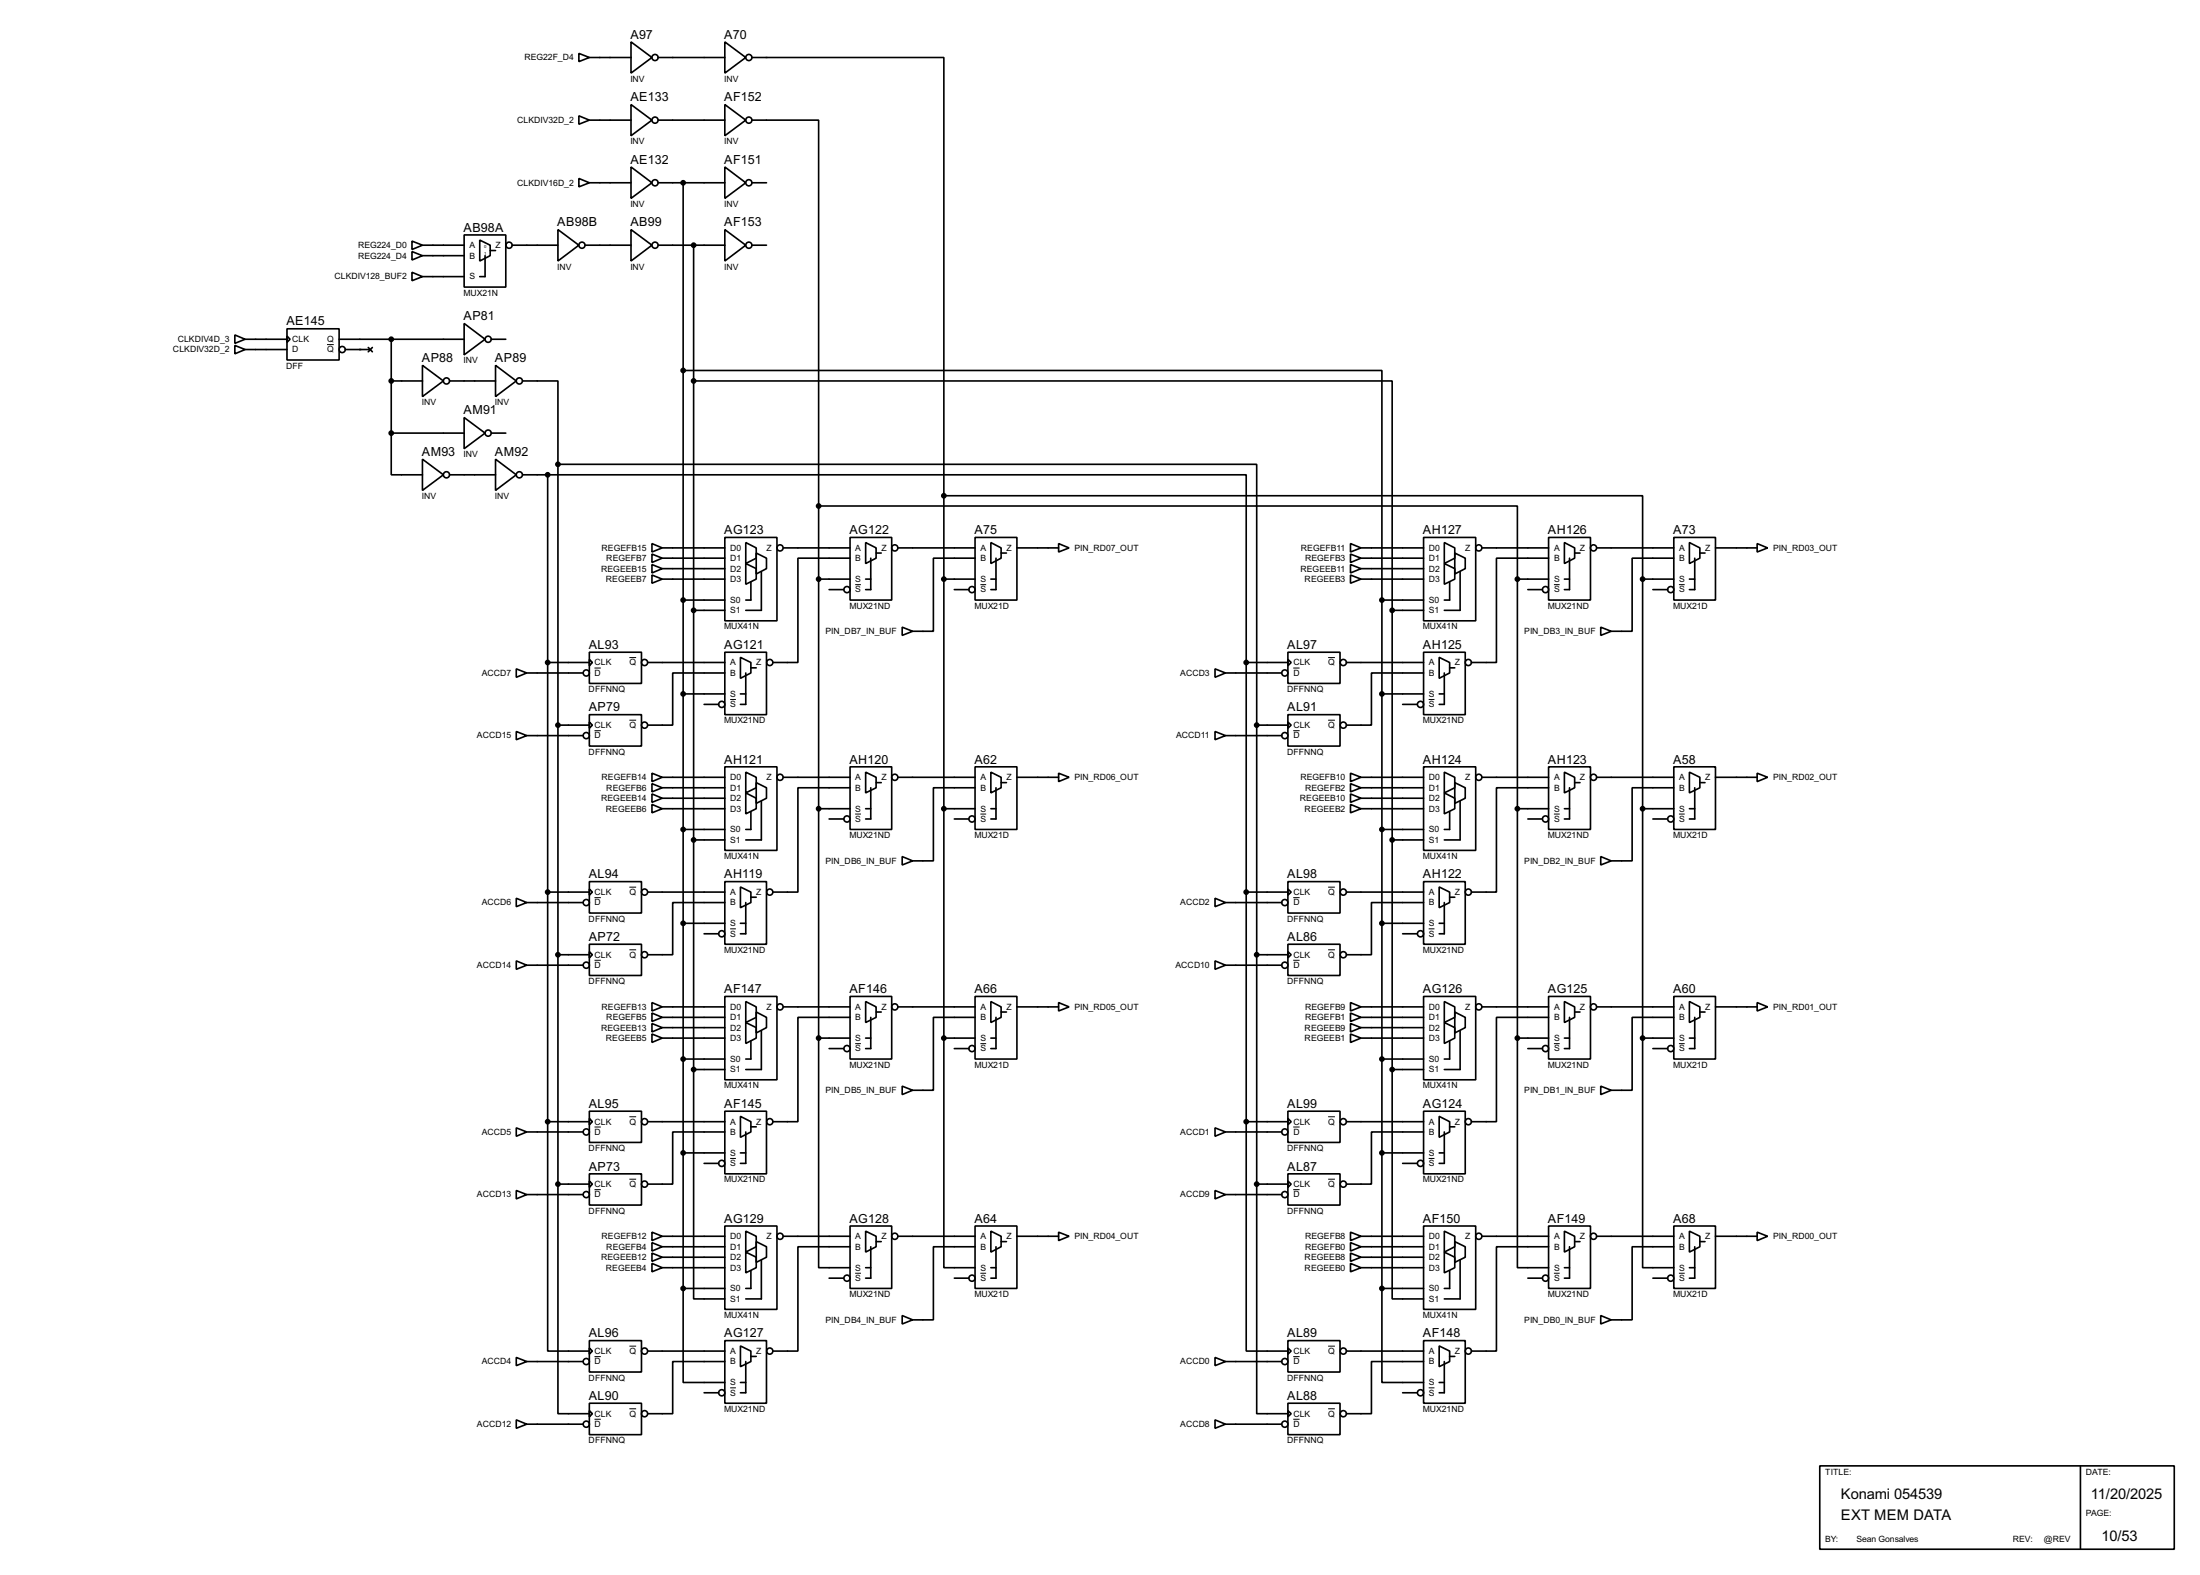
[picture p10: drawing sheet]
<svg xmlns="http://www.w3.org/2000/svg" width="536mm" height="383mm" viewBox="0 0 536 383" stroke-linecap="round" stroke-linejoin="round" font-family="sans-serif">
<g fill="none" stroke="#000" stroke-width=".4">
<path d="M141 13l2.6 1-2.6 1zM143.6 14h10.1M153.7 10.2l5.1 3.8-5.1 3.8zM160.3 14h16.3M176.6 10.2l5.1 3.8-5.1 3.8zM183.2 14h46.7v106.7M141 28.2l2.6 1.1-2.6 1zM143.6 29.3h10.1M153.7 25.5l5.1 3.8-5.1 3.8zM160.3 29.3h16.3M176.6 25.5l5.1 3.8-5.1 3.8zM183.2 29.3h16.2v93.9"/>
<path d="M100.4 58.7l2.5 1-2.5 1.1zM102.9 59.7h10.2M113.1 57.2h10.1v12.7h-10.1zM116.9 58.5l2.5 1.2v2.6l-2.5 1.3zM124.8 59.7h11.1M135.9 55.9l5.1 3.8-5.1 3.9zM141 43.5l2.6 1-2.6 1zM142.5 59.7h11.2M143.6 44.5h10.1M153.7 40.7l5.1 3.8-5.1 3.8zM153.7 55.9l5.1 3.8-5.1 3.9zM160.3 44.5h16.3"/>
<path d="M160.3 59.7h16.3M166.4 44.5v269.2M169 59.7v200.7M176.6 40.7l5.1 3.8-5.1 3.8zM176.6 55.9l5.1 3.8-5.1 3.9zM183.2 44.5h3.5M183.2 59.7h3.5M100.4 61.3l2.5 1-2.5 1zM100.4 66.3l2.5 1.1-2.5 1zM102.9 67.4h10.2M102.9 62.3h10.2M113.1 78.8l5.1 3.8-5.1 3.8z"/>
<path d="M118.2 62.3v5.1h-1.3M119.4 61h1.3M57.2 84.1l2.5 1-2.5 1.1zM57.2 81.6l2.5 1-2.5 1zM59.7 85.1h10.2M59.7 82.6h10.2M69.9 80.1h12.7v7.6h-12.7zM69.9 81.8l.8 .8-.8 .8zM82.6 82.6h30.5M84.1 85.1h6.1M89.7 84.6l1 1.1M90.7 84.6l-1 1.1"/>
<path d="M95.3 92.8h7.6M95.3 82.6v22.9M102.9 89l5.1 3.8-5.1 3.8zM109.5 92.8h11.2M119.7 82.6h3.5M120.7 89l5.1 3.8-5.1 3.8zM127.3 92.8h8.6v20.3M166.4 90.2h170.2v55.9M169 92.8h170.1v55.8M95.3 105.5v10.1h7.6M95.3 105.5h17.8M102.9 111.8l5.1 3.8-5.1 3.8z"/>
<path d="M109.5 115.6h11.2M113.1 101.7l5.1 3.8-5.1 3.8zM119.7 105.5h3.5M120.7 111.8l5.1 3.8-5.1 3.8zM127.3 115.6h6.1M133.4 115.6h170.2v45.7M133.4 115.6v157.5M135.9 113.1h170.2v63.5M135.9 113.1v175.2M158.8 132.4l2.5 1-2.5 1zM158.8 134.9l2.5 1-2.5 1.1zM158.8 137.5l2.5 1-2.5 1z"/>
<path d="M161.3 133.4h15.3M161.3 135.9h15.3M161.3 138.5h15.3M176.6 130.9h12.7v20.3h-12.7zM181.7 132.1l2.5 1.3v2.5l-2.5 1.3zM181.7 137.2l2.5 1.3v2.5l-2.5 1.3zM184.2 134.7l2.5 1.2v2.6l-2.5 1.3zM185.5 139.2v9.4h-3.8M190.8 133.4h16.3M199.4 123.2h170.2v17.8M199.4 123.2v129.6M207.1 130.9h10.1v15.2h-10.1z"/>
<path d="M207.1 135.9h-12.7v25.4h-6.1M210.9 132.1l2.5 1.3v2.5l-2.5 1.3zM212.1 135.9v7.7h-1.2M213.4 134.7h1.3M218.7 133.4h18.8M229.9 120.7h170.2v20.3M229.9 120.7v132.1M237.5 130.9h10.2v15.2h-10.2zM237.5 135.9h-10.1v17.8h-5.1M241.4 132.1l2.5 1.3v2.5l-2.5 1.3zM242.6 135.9v7.7h-1.2M243.9 134.7h1.3"/>
<path d="M247.7 133.4h10.2M257.9 132.4l2.5 1-2.5 1zM329 132.4l2.5 1-2.5 1zM329 134.9l2.5 1-2.5 1.1zM329 137.5l2.5 1-2.5 1zM331.5 133.4h15.3M331.5 135.9h15.3M331.5 138.5h15.3M346.8 130.9h12.7v20.3h-12.7zM351.8 132.1l2.6 1.3v2.5l-2.6 1.3zM351.8 137.2l2.6 1.3v2.5l-2.6 1.3zM354.4 134.7l2.5 1.2v2.6l-2.5 1.3z"/>
<path d="M355.7 139.2v9.4h-3.9M361 133.4h16.2M377.2 130.9h10.2v15.2h-10.2zM377.2 135.9h-12.7v25.4h-6.1M381.1 132.1l2.5 1.3v2.5l-2.5 1.3zM382.3 135.9v7.7h-1.2M383.6 134.7h1.3M388.9 133.4h18.8M407.7 130.9h10.2v15.2h-10.2zM407.7 135.9h-10.1v17.8h-5.1M411.5 132.1l2.6 1.3v2.5l-2.6 1.3zM412.8 135.9v7.7h-1.3"/>
<path d="M414.1 134.7h1.2M417.9 133.4h10.1M428 132.4l2.6 1-2.6 1zM143.6 158.8h12.7v7.6h-12.7zM158.8 140l2.5 1-2.5 1zM161.3 141h15.3M166.4 146.1h10.2M169 148.6h7.6M176.6 158.8h10.1v15.2h-10.1zM182.9 141.8v4.3h-1.2M199.4 141h7.7M202 143.6h3.5"/>
<path d="M210.9 141h1.2M219.8 152.7l2.5 1-2.5 1zM229.9 141h7.6M232.5 143.6h3.5M241.4 141h1.2M313.7 158.8h12.7v7.6h-12.7zM329 140l2.5 1-2.5 1zM331.5 141h15.3M336.6 146.1h10.2M336.6 146.1v167.6M339.1 148.6h7.7M339.1 148.6v111.8"/>
<path d="M346.8 158.8h10.1v15.2h-10.1zM353.1 141.8v4.3h-1.3M369.6 141h7.6M369.6 141v111.8M372.2 143.6h3.5M381.1 141h1.2M389.9 152.7l2.6 1-2.6 1zM400.1 141h7.6M400.1 141v111.8M402.6 143.6h3.6M411.5 141h1.3M125.8 178.1l2.5 1-2.5 1z"/>
<path d="M125.8 162.9l2.5 1-2.5 1zM128.3 179.1h13.7M128.3 163.9h13.7M133.4 161.3h10.2M135.9 176.6h7.7M143.6 160.6l.7 .7-.7 .8zM143.6 174h12.7v7.7h-12.7zM143.6 175.8l.7 .8-.7 .7zM157.8 161.3h18.8M166.4 169h10.2M171.5 171.5h3.6M176.6 163.9h-12.7v12.7h-6.1"/>
<path d="M180.4 160.1l2.5 1.2v2.6l-2.5 1.3zM180.4 169h1.3M181.7 163.9v7.6h-1.3M182.9 162.6h1.3M296 178.1l2.5 1-2.5 1zM296 162.9l2.5 1-2.5 1zM298.5 179.1h13.7M298.5 163.9h13.7M303.6 161.3h10.1M303.6 161.3v111.8M306.1 176.6h7.6M306.1 176.6v111.7"/>
<path d="M313.7 160.6l.8 .7-.8 .8zM313.7 174h12.7v7.7h-12.7zM313.7 175.8l.8 .8-.8 .7zM328 161.3h18.8M336.6 169h10.2M341.7 171.5h3.5M346.8 163.9h-12.7v12.7h-6.1M350.6 160.1l2.5 1.2v2.6l-2.5 1.3zM350.6 169h1.2M351.8 163.9v7.6h-1.2M353.1 162.6h1.3M158.8 188.3l2.5 1-2.5 1z"/>
<path d="M158.8 190.8l2.5 1-2.5 1zM158.8 193.3l2.5 1.1-2.5 1zM158.8 195.9l2.5 1-2.5 1zM161.3 189.3h15.3M161.3 191.8h15.3M161.3 194.4h15.3M161.3 196.9h15.3M176.6 186.7h12.7v20.4h-12.7zM181.7 188l2.5 1.3v2.5l-2.5 1.3zM181.7 193.1l2.5 1.3v2.5l-2.5 1.3zM182.9 197.7v4.3h-1.2M184.2 190.6l2.5 1.2v2.6l-2.5 1.2z"/>
<path d="M185.5 195.1v9.4h-3.8M190.8 189.3h16.3M199.4 196.9h7.7M202 199.4h3.5M207.1 186.7h10.1v15.3h-10.1zM207.1 191.8h-12.7v25.4h-6.1M210.9 188l2.5 1.3v2.5l-2.5 1.3zM210.9 196.9h1.2M212.1 191.8v7.6h-1.2M213.4 190.6h1.3M218.7 189.3h18.8M229.9 196.9h7.6"/>
<path d="M232.5 199.4h3.5M237.5 186.7h10.2v15.3h-10.2zM237.5 191.8h-10.1v17.8h-5.1M241.4 188l2.5 1.3v2.5l-2.5 1.3zM241.4 196.9h1.2M242.6 191.8v7.6h-1.2M243.9 190.6h1.3M247.7 189.3h10.2M257.9 188.3l2.5 1-2.5 1zM329 188.3l2.5 1-2.5 1zM329 190.8l2.5 1-2.5 1zM329 193.3l2.5 1.1-2.5 1z"/>
<path d="M329 195.9l2.5 1-2.5 1zM331.5 189.3h15.3M331.5 191.8h15.3M331.5 194.4h15.3M331.5 196.9h15.3M346.8 186.7h12.7v20.4h-12.7zM351.8 188l2.6 1.3v2.5l-2.6 1.3zM351.8 193.1l2.6 1.3v2.5l-2.6 1.3zM353.1 197.7v4.3h-1.3M354.4 190.6l2.5 1.2v2.6l-2.5 1.2zM355.7 195.1v9.4h-3.9M361 189.3h16.2"/>
<path d="M369.6 196.9h7.6M372.2 199.4h3.5M377.2 186.7h10.2v15.3h-10.2zM377.2 191.8h-12.7v25.4h-6.1M381.1 188l2.5 1.3v2.5l-2.5 1.3zM381.1 196.9h1.2M382.3 191.8v7.6h-1.2M383.6 190.6h1.3M388.9 189.3h18.8M400.1 196.9h7.6M402.6 199.4h3.6M407.7 186.7h10.2v15.3h-10.2z"/>
<path d="M407.7 191.8h-10.1v17.8h-5.1M411.5 188l2.6 1.3v2.5l-2.6 1.3zM411.5 196.9h1.3M412.8 191.8v7.6h-1.3M414.1 190.6h1.2M417.9 189.3h10.1M428 188.3l2.6 1-2.6 1zM125.8 218.7l2.5 1.1-2.5 1zM128.3 219.8h13.7M133.4 217.2h10.2M143.6 214.7h12.7v7.6h-12.7zM143.6 216.5l.7 .7-.7 .8z"/>
<path d="M157.8 217.2h18.8M166.4 202h10.2M169 204.5h7.6M176.6 214.7h10.1v15.2h-10.1zM176.6 219.8h-12.7v12.7h-6.1M180.4 216l2.5 1.2v2.6l-2.5 1.2zM181.7 219.8v7.6h-1.3M182.9 218.5h1.3M219.8 208.6l2.5 1-2.5 1zM296 218.7l2.5 1.1-2.5 1zM298.5 219.8h13.7M303.6 217.2h10.1"/>
<path d="M313.7 214.7h12.7v7.6h-12.7zM313.7 216.5l.8 .7-.8 .8zM328 217.2h18.8M336.6 202h10.2M339.1 204.5h7.7M346.8 214.7h10.1v15.2h-10.1zM346.8 219.8h-12.7v12.7h-6.1M350.6 216l2.5 1.2v2.6l-2.5 1.2zM351.8 219.8v7.6h-1.2M353.1 218.5h1.3M389.9 208.6l2.6 1-2.6 1zM125.8 234l2.5 1-2.5 1z"/>
<path d="M128.3 235h13.7M135.9 232.5h7.7M143.6 229.9h12.7v7.6h-12.7zM143.6 231.7l.7 .8-.7 .7zM166.4 224.8h10.2M171.5 227.4h3.6M180.4 224.8h1.3M296 234l2.5 1-2.5 1zM298.5 235h13.7M306.1 232.5h7.6M313.7 229.9h12.7v7.6h-12.7zM313.7 231.7l.8 .8-.8 .7z"/>
<path d="M336.6 224.8h10.2M341.7 227.4h3.5M350.6 224.8h1.2M158.8 244.1l2.5 1.1-2.5 1zM158.8 246.7l2.5 1-2.5 1zM158.8 249.2l2.5 1-2.5 1.1zM158.8 251.8l2.5 1-2.5 1zM161.3 245.2h15.3M161.3 247.7h15.3M161.3 250.2h15.3M161.3 252.8h15.3M166.4 257.9h10.2"/>
<path d="M176.6 242.6h12.7v20.3h-12.7zM181.7 243.9l2.5 1.3v2.5l-2.5 1.3zM181.7 249l2.5 1.2v2.6l-2.5 1.3zM182.9 253.5v4.4h-1.2M184.2 246.4l2.5 1.3v2.5l-2.5 1.3zM185.5 251v9.4h-3.8M190.8 245.2h16.3M199.4 252.8v55.9h7.7M199.4 252.8h7.7M202 255.3h3.5M207.1 242.6h10.1v15.3h-10.1zM207.1 247.7h-12.7v25.4h-6.1"/>
<path d="M210.9 243.9l2.5 1.3v2.5l-2.5 1.3zM210.9 252.8h1.2M212.1 247.7v7.6h-1.2M213.4 246.4h1.3M218.7 245.2h18.8M229.9 252.8v55.9h7.6M229.9 252.8h7.6M232.5 255.3h3.5M237.5 242.6h10.2v15.3h-10.2zM237.5 247.7h-10.1v17.8h-5.1M241.4 243.9l2.5 1.3v2.5l-2.5 1.3zM241.4 252.8h1.2"/>
<path d="M242.6 247.7v7.6h-1.2M243.9 246.4h1.3M247.7 245.2h10.2M257.9 244.1l2.5 1.1-2.5 1zM329 244.1l2.5 1.1-2.5 1zM329 246.7l2.5 1-2.5 1zM329 249.2l2.5 1-2.5 1.1zM329 251.8l2.5 1-2.5 1zM331.5 245.2h15.3M331.5 247.7h15.3M331.5 250.2h15.3M331.5 252.8h15.3"/>
<path d="M336.6 257.9h10.2M346.8 242.6h12.7v20.3h-12.7zM351.8 243.9l2.6 1.3v2.5l-2.6 1.3zM351.8 249l2.6 1.2v2.6l-2.6 1.3zM353.1 253.5v4.4h-1.3M354.4 246.4l2.5 1.3v2.5l-2.5 1.3zM355.7 251v9.4h-3.9M361 245.2h16.2M369.6 252.8v55.9h7.6M369.6 252.8h7.6M372.2 255.3h3.5M377.2 242.6h10.2v15.3h-10.2z"/>
<path d="M377.2 247.7h-12.7v25.4h-6.1M381.1 243.9l2.5 1.3v2.5l-2.5 1.3zM381.1 252.8h1.2M382.3 247.7v7.6h-1.2M383.6 246.4h1.3M388.9 245.2h18.8M400.1 252.8v55.9h7.6M400.1 252.8h7.6M402.6 255.3h3.6M407.7 242.6h10.2v15.3h-10.2zM407.7 247.7h-10.1v17.8h-5.1M411.5 243.9l2.6 1.3v2.5l-2.6 1.3z"/>
<path d="M411.5 252.8h1.3M412.8 247.7v7.6h-1.3M414.1 246.4h1.2M417.9 245.2h10.1M428 244.1l2.6 1.1-2.6 1zM125.8 274.6l2.5 1-2.5 1.1zM128.3 275.6h13.7M133.4 273.1v55.9h10.2M133.4 273.1h10.2M143.6 270.6h12.7v7.6h-12.7zM143.6 272.3l.7 .8-.7 .8zM157.8 273.1h18.8"/>
<path d="M169 260.4v55.9h7.6M169 260.4h7.6M176.6 270.6h10.1v15.2h-10.1zM176.6 275.6h-12.7v12.7h-6.1M180.4 271.8l2.5 1.3v2.5l-2.5 1.3zM181.7 275.6v7.7h-1.3M182.9 274.4h1.3M219.8 264.5l2.5 1-2.5 1zM296 274.6l2.5 1-2.5 1.1zM298.5 275.6h13.7M303.6 273.1v55.9h10.1M303.6 273.1h10.1"/>
<path d="M313.7 270.6h12.7v7.6h-12.7zM313.7 272.3l.8 .8-.8 .8zM328 273.1h18.8M339.1 260.4v55.9h7.7M339.1 260.4h7.7M346.8 270.6h10.1v15.2h-10.1zM346.8 275.6h-12.7v12.7h-6.1M350.6 271.8l2.5 1.3v2.5l-2.5 1.3zM351.8 275.6v7.7h-1.2M353.1 274.4h1.3M389.9 264.5l2.6 1-2.6 1zM125.8 289.9l2.5 1-2.5 1z"/>
<path d="M128.3 290.9h13.7M135.9 288.3v55.9h7.7M135.9 288.3h7.7M143.6 285.8h12.7v7.6h-12.7zM143.6 287.6l.7 .7-.7 .8zM166.4 280.7h10.2M171.5 283.3h3.6M176.6 298.5h12.7v20.3h-12.7zM180.4 280.7h1.3M181.7 299.8l2.5 1.2v2.6l-2.5 1.3zM207.1 298.5h10.1v15.2h-10.1zM210.9 299.8l2.5 1.2v2.6l-2.5 1.3z"/>
<path d="M237.5 298.5h10.2v15.2h-10.2zM241.4 299.8l2.5 1.2v2.6l-2.5 1.3zM296 289.9l2.5 1-2.5 1zM298.5 290.9h13.7M306.1 288.3v55.9h7.6M306.1 288.3h7.6M313.7 285.8h12.7v7.6h-12.7zM313.7 287.6l.8 .7-.8 .8zM336.6 280.7h10.2M341.7 283.3h3.5M346.8 298.5h12.7v20.3h-12.7zM350.6 280.7h1.2"/>
<path d="M351.8 299.8l2.6 1.2v2.6l-2.6 1.3zM377.2 298.5h10.2v15.2h-10.2zM381.1 299.8l2.5 1.2v2.6l-2.5 1.3zM407.7 298.5h10.2v15.2h-10.2zM411.5 299.8l2.6 1.2v2.6l-2.6 1.3zM158.8 302.6l2.5 1-2.5 1zM158.8 300l2.5 1-2.5 1.1zM158.8 305.1l2.5 1-2.5 1zM158.8 307.6l2.5 1.1-2.5 1zM161.3 303.6h15.3M161.3 301h15.3M161.3 306.1h15.3"/>
<path d="M161.3 308.7h15.3M166.4 313.7v22.9h10.2M166.4 313.7h10.2M181.7 304.9l2.5 1.2v2.6l-2.5 1.2zM182.9 309.4v4.3h-1.2M184.2 302.3l2.5 1.3v2.5l-2.5 1.3zM185.5 306.9v9.4h-3.8M190.8 301h16.3M202 311.2h3.5M207.1 303.6h-12.7v25.4h-6.1M210.9 308.7h1.2M212.1 303.6v7.6h-1.2"/>
<path d="M213.4 302.3h1.3M218.7 301h18.8M232.5 311.2h3.5M237.5 303.6h-10.1v17.8h-5.1M241.4 308.7h1.2M242.6 303.6v7.6h-1.2M243.9 302.3h1.3M247.7 301h10.2M257.9 300l2.5 1-2.5 1.1zM329 300l2.5 1-2.5 1.1zM329 302.6l2.5 1-2.5 1zM329 305.1l2.5 1-2.5 1z"/>
<path d="M329 307.6l2.5 1.1-2.5 1zM331.5 303.6h15.3M331.5 301h15.3M331.5 306.1h15.3M331.5 308.7h15.3M336.6 313.7v22.9h10.2M336.6 313.7h10.2M351.8 304.9l2.6 1.2v2.6l-2.6 1.2zM353.1 309.4v4.3h-1.3M354.4 302.3l2.5 1.3v2.5l-2.5 1.3zM355.7 306.9v9.4h-3.9M361 301h16.2"/>
<path d="M372.2 311.2h3.5M377.2 303.6h-12.7v25.4h-6.1M381.1 308.7h1.2M382.3 303.6v7.6h-1.2M383.6 302.3h1.3M388.9 301h18.8M402.6 311.2h3.6M407.7 303.6h-10.1v17.8h-5.1M411.5 308.7h1.3M412.8 303.6v7.6h-1.3M414.1 302.3h1.2M417.9 301h10.1"/>
<path d="M428 300l2.6 1-2.6 1.1zM125.8 330.5l2.5 1-2.5 1zM128.3 331.5h13.7M143.6 326.4h12.7v7.7h-12.7zM143.6 328.2l.7 .8-.7 .7zM157.8 329h18.8M171.5 339.1h3.6M176.6 326.4h10.1v15.3h-10.1zM176.6 331.5h-12.7v12.7h-6.1M180.4 327.7l2.5 1.3v2.5l-2.5 1.3zM180.4 336.6h1.3M181.7 331.5v7.6h-1.3"/>
<path d="M182.9 330.3h1.3M219.8 320.3l2.5 1.1-2.5 1zM296 330.5l2.5 1-2.5 1zM298.5 331.5h13.7M313.7 326.4h12.7v7.7h-12.7zM313.7 328.2l.8 .8-.8 .7zM328 329h18.8M341.7 339.1h3.5M346.8 326.4h10.1v15.3h-10.1zM346.8 331.5h-12.7v12.7h-6.1M350.6 327.7l2.5 1.3v2.5l-2.5 1.3zM350.6 336.6h1.2"/>
<path d="M351.8 331.5v7.6h-1.2M353.1 330.3h1.3M389.9 320.3l2.6 1.1-2.6 1zM125.8 345.7l2.5 1.1-2.5 1zM128.3 346.8h13.7M143.6 341.7h12.7v7.6h-12.7zM143.6 343.5l.7 .7-.7 .8zM296 345.7l2.5 1.1-2.5 1zM298.5 346.8h13.7M313.7 341.7h12.7v7.6h-12.7zM313.7 343.5l.8 .7-.8 .8zM443.3 356.9h86.3v20.3h-86.3z"/>
<path d="M506.8 356.9v20.3"/>
<circle cx="159.5" cy="14" r=".75"/>
<circle cx="182.4" cy="14" r=".75"/>
<circle cx="159.5" cy="29.3" r=".75"/>
<circle cx="182.4" cy="29.3" r=".75"/>
<circle cx="124" cy="59.7" r=".75"/>
<circle cx="141.7" cy="59.7" r=".75"/>
<circle cx="159.5" cy="59.7" r=".75"/>
<circle cx="159.5" cy="44.5" r=".75"/>
<circle cx="182.4" cy="59.7" r=".75"/>
<circle cx="182.4" cy="44.5" r=".75"/>
<circle cx="83.3" cy="85.1" r=".75"/>
<circle cx="108.7" cy="92.8" r=".75"/>
<circle cx="118.9" cy="82.6" r=".75"/>
<circle cx="126.5" cy="92.8" r=".75"/>
<circle cx="108.7" cy="115.6" r=".75"/>
<circle cx="118.9" cy="105.5" r=".75"/>
<circle cx="126.5" cy="115.6" r=".75"/>
<circle cx="190" cy="133.4" r=".75"/>
<circle cx="217.9" cy="133.4" r=".75"/>
<circle cx="360.2" cy="133.4" r=".75"/>
<circle cx="388.1" cy="133.4" r=".75"/>
<circle cx="206.3" cy="143.6" r=".75"/>
<circle cx="236.7" cy="143.6" r=".75"/>
<circle cx="376.4" cy="143.6" r=".75"/>
<circle cx="406.9" cy="143.6" r=".75"/>
<circle cx="142.8" cy="163.9" r=".75"/>
<circle cx="142.8" cy="179.1" r=".75"/>
<circle cx="157" cy="176.6" r=".75"/>
<circle cx="157" cy="161.3" r=".75"/>
<circle cx="175.8" cy="171.5" r=".75"/>
<circle cx="187.5" cy="161.3" r=".75"/>
<circle cx="312.9" cy="179.1" r=".75"/>
<circle cx="312.9" cy="163.9" r=".75"/>
<circle cx="327.2" cy="161.3" r=".75"/>
<circle cx="327.2" cy="176.6" r=".75"/>
<circle cx="346" cy="171.5" r=".75"/>
<circle cx="357.6" cy="161.3" r=".75"/>
<circle cx="190" cy="189.3" r=".75"/>
<circle cx="206.3" cy="199.4" r=".75"/>
<circle cx="217.9" cy="189.3" r=".75"/>
<circle cx="236.7" cy="199.4" r=".75"/>
<circle cx="360.2" cy="189.3" r=".75"/>
<circle cx="376.4" cy="199.4" r=".75"/>
<circle cx="388.1" cy="189.3" r=".75"/>
<circle cx="406.9" cy="199.4" r=".75"/>
<circle cx="142.8" cy="219.8" r=".75"/>
<circle cx="157" cy="217.2" r=".75"/>
<circle cx="187.5" cy="217.2" r=".75"/>
<circle cx="312.9" cy="219.8" r=".75"/>
<circle cx="327.2" cy="217.2" r=".75"/>
<circle cx="357.6" cy="217.2" r=".75"/>
<circle cx="142.8" cy="235" r=".75"/>
<circle cx="157" cy="232.5" r=".75"/>
<circle cx="175.8" cy="227.4" r=".75"/>
<circle cx="312.9" cy="235" r=".75"/>
<circle cx="327.2" cy="232.5" r=".75"/>
<circle cx="346" cy="227.4" r=".75"/>
<circle cx="190" cy="245.2" r=".75"/>
<circle cx="206.3" cy="255.3" r=".75"/>
<circle cx="217.9" cy="245.2" r=".75"/>
<circle cx="236.7" cy="255.3" r=".75"/>
<circle cx="360.2" cy="245.2" r=".75"/>
<circle cx="376.4" cy="255.3" r=".75"/>
<circle cx="388.1" cy="245.2" r=".75"/>
<circle cx="406.9" cy="255.3" r=".75"/>
<circle cx="142.8" cy="275.6" r=".75"/>
<circle cx="157" cy="273.1" r=".75"/>
<circle cx="187.5" cy="273.1" r=".75"/>
<circle cx="312.9" cy="275.6" r=".75"/>
<circle cx="327.2" cy="273.1" r=".75"/>
<circle cx="357.6" cy="273.1" r=".75"/>
<circle cx="142.8" cy="290.9" r=".75"/>
<circle cx="157" cy="288.3" r=".75"/>
<circle cx="175.8" cy="283.3" r=".75"/>
<circle cx="312.9" cy="290.9" r=".75"/>
<circle cx="327.2" cy="288.3" r=".75"/>
<circle cx="346" cy="283.3" r=".75"/>
<circle cx="190" cy="301" r=".75"/>
<circle cx="206.3" cy="311.2" r=".75"/>
<circle cx="217.9" cy="301" r=".75"/>
<circle cx="236.7" cy="311.2" r=".75"/>
<circle cx="360.2" cy="301" r=".75"/>
<circle cx="376.4" cy="311.2" r=".75"/>
<circle cx="388.1" cy="301" r=".75"/>
<circle cx="406.9" cy="311.2" r=".75"/>
<circle cx="142.8" cy="331.5" r=".75"/>
<circle cx="157" cy="329" r=".75"/>
<circle cx="175.8" cy="339.1" r=".75"/>
<circle cx="187.5" cy="329" r=".75"/>
<circle cx="312.9" cy="331.5" r=".75"/>
<circle cx="327.2" cy="329" r=".75"/>
<circle cx="346" cy="339.1" r=".75"/>
<circle cx="357.6" cy="329" r=".75"/>
<circle cx="142.8" cy="346.8" r=".75"/>
<circle cx="157" cy="344.2" r=".75"/>
<circle cx="312.9" cy="346.8" r=".75"/>
<circle cx="327.2" cy="344.2" r=".75"/>
</g>
<circle cx="87.7" cy="85.1" r=".2" fill="#000"/>
<g fill="none" stroke="#000" stroke-width=".24">
<path d="M79.7 83.9h1.6M208.3 142.4h1.4M238.8 142.4h1.4M378.5 142.4h1.4M409 142.4h1.4M144.8 162.7h1.6M144.8 177.9h1.6M153.3 160.1h1.7M153.3 175.4h1.7M177.9 170.3h1.4M315 162.7h1.6M315 177.9h1.6"/>
<path d="M323.5 160.1h1.7M323.5 175.4h1.7M348 170.3h1.4M208.3 198.2h1.4M238.8 198.2h1.4M378.5 198.2h1.4M409 198.2h1.4M144.8 218.6h1.6M153.3 216h1.7M315 218.6h1.6M323.5 216h1.7M144.8 233.8h1.6"/>
<path d="M153.3 231.3h1.7M177.9 226.2h1.4M315 233.8h1.6M323.5 231.3h1.7M348 226.2h1.4M208.3 254.1h1.4M238.8 254.1h1.4M378.5 254.1h1.4M409 254.1h1.4M144.8 274.4h1.6M153.3 271.9h1.7M315 274.4h1.6"/>
<path d="M323.5 271.9h1.7M144.8 289.7h1.6M153.3 287.1h1.7M177.9 282.1h1.4M315 289.7h1.6M323.5 287.1h1.7M348 282.1h1.4M208.3 310h1.4M238.8 310h1.4M378.5 310h1.4M409 310h1.4M144.8 330.3h1.6"/>
<path d="M153.3 327.8h1.7M177.9 337.9h1.4M315 330.3h1.6M323.5 327.8h1.7M348 337.9h1.4M144.8 345.6h1.6M153.3 343h1.7M315 345.6h1.6M323.5 343h1.7"/>
</g>
<g fill="#000" stroke="#000" stroke-width=".4">
<circle cx="166.4" cy="44.5" r=".5"/>
<circle cx="168.9" cy="59.7" r=".5"/>
<circle cx="95.3" cy="82.6" r=".5"/>
<circle cx="95.3" cy="92.8" r=".5"/>
<circle cx="166.4" cy="90.2" r=".5"/>
<circle cx="168.9" cy="92.8" r=".5"/>
<circle cx="95.3" cy="105.5" r=".5"/>
<circle cx="133.4" cy="115.6" r=".5"/>
<circle cx="135.9" cy="113.1" r=".5"/>
<circle cx="199.4" cy="123.2" r=".5"/>
<circle cx="229.9" cy="120.7" r=".5"/>
<circle cx="166.4" cy="146.1" r=".5"/>
<circle cx="168.9" cy="148.6" r=".5"/>
<circle cx="199.4" cy="141" r=".5"/>
<circle cx="229.9" cy="141" r=".5"/>
<circle cx="336.6" cy="146.1" r=".5"/>
<circle cx="339.1" cy="148.6" r=".5"/>
<circle cx="369.6" cy="141" r=".5"/>
<circle cx="400.1" cy="141" r=".5"/>
<circle cx="133.4" cy="161.3" r=".5"/>
<circle cx="135.9" cy="176.6" r=".5"/>
<circle cx="166.4" cy="169" r=".5"/>
<circle cx="303.5" cy="161.3" r=".5"/>
<circle cx="306.1" cy="176.6" r=".5"/>
<circle cx="336.6" cy="169" r=".5"/>
<circle cx="199.4" cy="196.9" r=".5"/>
<circle cx="229.9" cy="196.9" r=".5"/>
<circle cx="369.6" cy="196.9" r=".5"/>
<circle cx="400.1" cy="196.9" r=".5"/>
<circle cx="133.4" cy="217.2" r=".5"/>
<circle cx="166.4" cy="202" r=".5"/>
<circle cx="168.9" cy="204.5" r=".5"/>
<circle cx="303.5" cy="217.2" r=".5"/>
<circle cx="336.6" cy="202" r=".5"/>
<circle cx="339.1" cy="204.5" r=".5"/>
<circle cx="135.9" cy="232.5" r=".5"/>
<circle cx="166.4" cy="224.8" r=".5"/>
<circle cx="306.1" cy="232.5" r=".5"/>
<circle cx="336.6" cy="224.8" r=".5"/>
<circle cx="166.4" cy="257.9" r=".5"/>
<circle cx="199.4" cy="252.8" r=".5"/>
<circle cx="229.9" cy="252.8" r=".5"/>
<circle cx="336.6" cy="257.9" r=".5"/>
<circle cx="369.6" cy="252.8" r=".5"/>
<circle cx="400.1" cy="252.8" r=".5"/>
<circle cx="133.4" cy="273.1" r=".5"/>
<circle cx="168.9" cy="260.4" r=".5"/>
<circle cx="303.5" cy="273.1" r=".5"/>
<circle cx="339.1" cy="260.4" r=".5"/>
<circle cx="135.9" cy="288.3" r=".5"/>
<circle cx="166.4" cy="280.7" r=".5"/>
<circle cx="306.1" cy="288.3" r=".5"/>
<circle cx="336.6" cy="280.7" r=".5"/>
<circle cx="166.4" cy="313.7" r=".5"/>
<circle cx="336.6" cy="313.7" r=".5"/>
</g>
<g font-size="4">
<text x="448.4" y="365.1">Konami 054539</text>
<text x="509.3" y="365.1">11/20/2025</text>
<text x="448.4" y="370.1">EXT MEM DATA</text>
<text x="511.9" y="375.2">10/53</text>
</g>
<g font-size="3.4">
<text x="153.6" y="9.4">A97</text>
<text x="176.4" y="9.4">A70</text>
<text x="153.6" y="24.7">AE133</text>
<text x="176.4" y="24.7">AF152</text>
<text x="153.6" y="39.9">AE132</text>
<text x="176.4" y="39.9">AF151</text>
<text x="112.9" y="56.4">AB98A</text>
<text x="135.8" y="55.1">AB98B</text>
<text x="153.6" y="55.1">AB99</text>
<text x="176.4" y="55.1">AF153</text>
<text x="112.9" y="78">AP81</text>
<text x="69.8" y="79.3">AE145</text>
<text x="102.8" y="88.2">AP88</text>
<text x="120.6" y="88.2">AP89</text>
<text x="112.9" y="100.9">AM91</text>
<text x="102.8" y="111">AM93</text>
<text x="120.6" y="111">AM92</text>
<text x="176.4" y="130.1">AG123</text>
<text x="206.9" y="130.1">AG122</text>
<text x="237.4" y="130.1">A75</text>
<text x="346.6" y="130.1">AH127</text>
<text x="377.1" y="130.1">AH126</text>
<text x="407.6" y="130.1">A73</text>
<text x="143.4" y="158">AL93</text>
<text x="176.4" y="158">AG121</text>
<text x="313.6" y="158">AL97</text>
<text x="346.6" y="158">AH125</text>
<text x="143.4" y="173.2">AP79</text>
<text x="313.6" y="173.2">AL91</text>
<text x="176.4" y="185.9">AH121</text>
<text x="206.9" y="185.9">AH120</text>
<text x="237.4" y="185.9">A62</text>
<text x="346.6" y="185.9">AH124</text>
<text x="377.1" y="185.9">AH123</text>
<text x="407.6" y="185.9">A58</text>
<text x="143.4" y="213.9">AL94</text>
<text x="176.4" y="213.9">AH119</text>
<text x="313.6" y="213.9">AL98</text>
<text x="346.6" y="213.9">AH122</text>
<text x="143.4" y="229.1">AP72</text>
<text x="313.6" y="229.1">AL86</text>
<text x="176.4" y="241.8">AF147</text>
<text x="206.9" y="241.8">AF146</text>
<text x="237.4" y="241.8">A66</text>
<text x="346.6" y="241.8">AG126</text>
<text x="377.1" y="241.8">AG125</text>
<text x="407.6" y="241.8">A60</text>
<text x="143.4" y="269.8">AL95</text>
<text x="176.4" y="269.8">AF145</text>
<text x="313.6" y="269.8">AL99</text>
<text x="346.6" y="269.8">AG124</text>
<text x="143.4" y="285">AP73</text>
<text x="313.6" y="285">AL87</text>
<text x="176.4" y="297.7">AG129</text>
<text x="206.9" y="297.7">AG128</text>
<text x="237.4" y="297.7">A64</text>
<text x="346.6" y="297.7">AF150</text>
<text x="377.1" y="297.7">AF149</text>
<text x="407.6" y="297.7">A68</text>
<text x="143.4" y="325.6">AL96</text>
<text x="176.4" y="325.6">AG127</text>
<text x="313.6" y="325.6">AL89</text>
<text x="346.6" y="325.6">AF148</text>
<text x="143.4" y="340.9">AL90</text>
<text x="313.6" y="340.9">AL88</text>
</g>
<g font-size="2.4">
<text x="127.7" y="14.7">REG22F_D4</text>
<text x="153.5" y="19.9">INV</text>
<text x="176.4" y="19.9">INV</text>
<text x="126" y="30">CLKDIV32D_2</text>
<text x="153.5" y="35.2">INV</text>
<text x="176.4" y="35.2">INV</text>
<text x="126" y="45.2">CLKDIV16D_2</text>
<text x="153.5" y="50.4">INV</text>
<text x="176.4" y="50.4">INV</text>
<text x="87.2" y="62.9">REG224_D4</text>
<text x="87.2" y="60.4">REG224_D0</text>
<text x="114.4" y="60.4">A</text>
<text x="114.4" y="62.9">B</text>
<text x="120.7" y="60.4">Z</text>
<text x="135.7" y="65.6">INV</text>
<text x="153.5" y="65.6">INV</text>
<text x="176.4" y="65.6">INV</text>
<text x="81.5" y="68.1">CLKDIV128_BUF2</text>
<text x="112.9" y="72">MUX21N</text>
<text x="114.4" y="68.1">S</text>
<text x="43.3" y="83.3">CLKDIV4D_3</text>
<text x="71.2" y="83.3">CLK</text>
<text x="79.7" y="83.3">Q</text>
<text x="42.1" y="85.8">CLKDIV32D_2</text>
<text x="69.7" y="89.7">DFF</text>
<text x="71.2" y="85.8">D</text>
<text x="79.7" y="85.8">Q</text>
<text x="112.9" y="88.5">INV</text>
<text x="102.7" y="98.7">INV</text>
<text x="120.5" y="98.7">INV</text>
<text x="112.9" y="111.4">INV</text>
<text x="102.7" y="121.5">INV</text>
<text x="120.5" y="121.5">INV</text>
<text x="146.5" y="134.1">REGEFB15</text>
<text x="147.7" y="136.6">REGEFB7</text>
<text x="177.9" y="134.1">D0</text>
<text x="177.9" y="136.6">D1</text>
<text x="186.7" y="134.1">Z</text>
<text x="208.3" y="134.1">A</text>
<text x="208.3" y="136.6">B</text>
<text x="214.7" y="134.1">Z</text>
<text x="238.8" y="134.1">A</text>
<text x="238.8" y="136.6">B</text>
<text x="245.1" y="134.1">Z</text>
<text x="261.7" y="134.1">PIN_RD07_OUT</text>
<text x="316.9" y="134.1">REGEFB11</text>
<text x="317.9" y="136.6">REGEFB3</text>
<text x="348" y="134.1">D0</text>
<text x="348" y="136.6">D1</text>
<text x="356.9" y="134.1">Z</text>
<text x="378.5" y="134.1">A</text>
<text x="378.5" y="136.6">B</text>
<text x="384.8" y="134.1">Z</text>
<text x="409" y="134.1">A</text>
<text x="409" y="136.6">B</text>
<text x="415.3" y="134.1">Z</text>
<text x="431.9" y="134.1">PIN_RD03_OUT</text>
<text x="146.4" y="139.2">REGEEB15</text>
<text x="147.6" y="141.7">REGEEB7</text>
<text x="177.9" y="139.2">D2</text>
<text x="177.9" y="141.7">D3</text>
<text x="208.3" y="141.7">S</text>
<text x="238.8" y="141.7">S</text>
<text x="316.8" y="139.2">REGEEB11</text>
<text x="317.8" y="141.7">REGEEB3</text>
<text x="348" y="139.2">D2</text>
<text x="348" y="141.7">D3</text>
<text x="378.5" y="141.7">S</text>
<text x="409" y="141.7">S</text>
<text x="177.9" y="146.8">S0</text>
<text x="177.9" y="149.3">S1</text>
<text x="206.9" y="148.2">MUX21ND</text>
<text x="208.3" y="144.3">S</text>
<text x="237.3" y="148.2">MUX21D</text>
<text x="238.8" y="144.3">S</text>
<text x="348" y="146.8">S0</text>
<text x="348" y="149.3">S1</text>
<text x="377" y="148.2">MUX21ND</text>
<text x="378.5" y="144.3">S</text>
<text x="407.5" y="148.2">MUX21D</text>
<text x="409" y="144.3">S</text>
<text x="176.4" y="153.3">MUX41N</text>
<text x="201.1" y="154.4">PIN_DB7_IN_BUF</text>
<text x="346.6" y="153.3">MUX41N</text>
<text x="371.3" y="154.4">PIN_DB3_IN_BUF</text>
<text x="117.3" y="164.6">ACCD7</text>
<text x="144.8" y="162">CLK</text>
<text x="144.8" y="164.6">D</text>
<text x="153.3" y="162">Q</text>
<text x="177.9" y="162">A</text>
<text x="177.9" y="164.6">B</text>
<text x="184.2" y="162">Z</text>
<text x="287.5" y="164.6">ACCD3</text>
<text x="315" y="162">CLK</text>
<text x="315" y="164.6">D</text>
<text x="323.5" y="162">Q</text>
<text x="348" y="162">A</text>
<text x="348" y="164.6">B</text>
<text x="354.4" y="162">Z</text>
<text x="143.4" y="168.5">DFFNNQ</text>
<text x="177.9" y="169.7">S</text>
<text x="177.9" y="172.2">S</text>
<text x="313.5" y="168.5">DFFNNQ</text>
<text x="348" y="169.7">S</text>
<text x="348" y="172.2">S</text>
<text x="116.2" y="179.8">ACCD15</text>
<text x="144.8" y="177.3">CLK</text>
<text x="144.8" y="179.8">D</text>
<text x="153.3" y="177.3">Q</text>
<text x="176.4" y="176.1">MUX21ND</text>
<text x="286.5" y="179.8">ACCD11</text>
<text x="315" y="177.3">CLK</text>
<text x="315" y="179.8">D</text>
<text x="323.5" y="177.3">Q</text>
<text x="346.6" y="176.1">MUX21ND</text>
<text x="143.4" y="183.8">DFFNNQ</text>
<text x="313.5" y="183.8">DFFNNQ</text>
<text x="146.5" y="190">REGEFB14</text>
<text x="177.9" y="190">D0</text>
<text x="186.7" y="190">Z</text>
<text x="208.3" y="190">A</text>
<text x="214.7" y="190">Z</text>
<text x="238.8" y="190">A</text>
<text x="245.1" y="190">Z</text>
<text x="261.7" y="190">PIN_RD06_OUT</text>
<text x="316.7" y="190">REGEFB10</text>
<text x="348" y="190">D0</text>
<text x="356.9" y="190">Z</text>
<text x="378.5" y="190">A</text>
<text x="384.8" y="190">Z</text>
<text x="409" y="190">A</text>
<text x="415.3" y="190">Z</text>
<text x="431.9" y="190">PIN_RD02_OUT</text>
<text x="146.4" y="195.1">REGEEB14</text>
<text x="147.6" y="197.6">REGEEB6</text>
<text x="147.7" y="192.5">REGEFB6</text>
<text x="177.9" y="192.5">D1</text>
<text x="177.9" y="195.1">D2</text>
<text x="177.9" y="197.6">D3</text>
<text x="208.3" y="197.6">S</text>
<text x="208.3" y="192.5">B</text>
<text x="238.8" y="197.6">S</text>
<text x="238.8" y="192.5">B</text>
<text x="316.6" y="195.1">REGEEB10</text>
<text x="317.8" y="197.6">REGEEB2</text>
<text x="317.9" y="192.5">REGEFB2</text>
<text x="348" y="192.5">D1</text>
<text x="348" y="195.1">D2</text>
<text x="348" y="197.6">D3</text>
<text x="378.5" y="197.6">S</text>
<text x="378.5" y="192.5">B</text>
<text x="409" y="197.6">S</text>
<text x="409" y="192.5">B</text>
<text x="177.9" y="202.7">S0</text>
<text x="208.3" y="200.1">S</text>
<text x="238.8" y="200.1">S</text>
<text x="348" y="202.7">S0</text>
<text x="378.5" y="200.1">S</text>
<text x="409" y="200.1">S</text>
<text x="176.4" y="209.2">MUX41N</text>
<text x="177.9" y="205.2">S1</text>
<text x="206.9" y="204.1">MUX21ND</text>
<text x="237.3" y="204.1">MUX21D</text>
<text x="346.6" y="209.2">MUX41N</text>
<text x="348" y="205.2">S1</text>
<text x="377" y="204.1">MUX21ND</text>
<text x="407.5" y="204.1">MUX21D</text>
<text x="201.1" y="210.3">PIN_DB6_IN_BUF</text>
<text x="371.3" y="210.3">PIN_DB2_IN_BUF</text>
<text x="117.3" y="220.5">ACCD6</text>
<text x="144.8" y="217.9">CLK</text>
<text x="144.8" y="220.5">D</text>
<text x="153.3" y="217.9">Q</text>
<text x="177.9" y="217.9">A</text>
<text x="177.9" y="220.5">B</text>
<text x="184.2" y="217.9">Z</text>
<text x="287.5" y="220.5">ACCD2</text>
<text x="315" y="217.9">CLK</text>
<text x="315" y="220.5">D</text>
<text x="323.5" y="217.9">Q</text>
<text x="348" y="217.9">A</text>
<text x="348" y="220.5">B</text>
<text x="354.4" y="217.9">Z</text>
<text x="143.4" y="224.4">DFFNNQ</text>
<text x="177.9" y="225.5">S</text>
<text x="313.5" y="224.4">DFFNNQ</text>
<text x="348" y="225.5">S</text>
<text x="144.8" y="233.2">CLK</text>
<text x="153.3" y="233.2">Q</text>
<text x="176.4" y="232">MUX21ND</text>
<text x="177.9" y="228.1">S</text>
<text x="315" y="233.2">CLK</text>
<text x="323.5" y="233.2">Q</text>
<text x="346.6" y="232">MUX21ND</text>
<text x="348" y="228.1">S</text>
<text x="116.2" y="235.7">ACCD14</text>
<text x="143.4" y="239.6">DFFNNQ</text>
<text x="144.8" y="235.7">D</text>
<text x="286.3" y="235.7">ACCD10</text>
<text x="313.5" y="239.6">DFFNNQ</text>
<text x="315" y="235.7">D</text>
<text x="146.5" y="245.9">REGEFB13</text>
<text x="177.9" y="245.9">D0</text>
<text x="186.7" y="245.9">Z</text>
<text x="208.3" y="245.9">A</text>
<text x="214.7" y="245.9">Z</text>
<text x="238.8" y="245.9">A</text>
<text x="245.1" y="245.9">Z</text>
<text x="261.7" y="245.9">PIN_RD05_OUT</text>
<text x="317.9" y="245.9">REGEFB9</text>
<text x="348" y="245.9">D0</text>
<text x="356.9" y="245.9">Z</text>
<text x="378.5" y="245.9">A</text>
<text x="384.8" y="245.9">Z</text>
<text x="409" y="245.9">A</text>
<text x="415.3" y="245.9">Z</text>
<text x="431.9" y="245.9">PIN_RD01_OUT</text>
<text x="146.4" y="250.9">REGEEB13</text>
<text x="147.7" y="248.4">REGEFB5</text>
<text x="177.9" y="248.4">D1</text>
<text x="177.9" y="250.9">D2</text>
<text x="208.3" y="248.4">B</text>
<text x="238.8" y="248.4">B</text>
<text x="317.8" y="250.9">REGEEB9</text>
<text x="317.9" y="248.4">REGEFB1</text>
<text x="348" y="248.4">D1</text>
<text x="348" y="250.9">D2</text>
<text x="378.5" y="248.4">B</text>
<text x="409" y="248.4">B</text>
<text x="147.6" y="253.5">REGEEB5</text>
<text x="177.9" y="253.5">D3</text>
<text x="208.3" y="253.5">S</text>
<text x="208.3" y="256">S</text>
<text x="238.8" y="253.5">S</text>
<text x="238.8" y="256">S</text>
<text x="317.8" y="253.5">REGEEB1</text>
<text x="348" y="253.5">D3</text>
<text x="378.5" y="253.5">S</text>
<text x="378.5" y="256">S</text>
<text x="409" y="253.5">S</text>
<text x="409" y="256">S</text>
<text x="177.9" y="258.6">S0</text>
<text x="177.9" y="261.1">S1</text>
<text x="206.9" y="260">MUX21ND</text>
<text x="237.3" y="260">MUX21D</text>
<text x="348" y="258.6">S0</text>
<text x="348" y="261.1">S1</text>
<text x="377" y="260">MUX21ND</text>
<text x="407.5" y="260">MUX21D</text>
<text x="176.4" y="265">MUX41N</text>
<text x="201.1" y="266.2">PIN_DB5_IN_BUF</text>
<text x="346.6" y="265">MUX41N</text>
<text x="371.3" y="266.2">PIN_DB1_IN_BUF</text>
<text x="144.8" y="273.8">CLK</text>
<text x="153.3" y="273.8">Q</text>
<text x="177.9" y="273.8">A</text>
<text x="184.2" y="273.8">Z</text>
<text x="315" y="273.8">CLK</text>
<text x="323.5" y="273.8">Q</text>
<text x="348" y="273.8">A</text>
<text x="354.4" y="273.8">Z</text>
<text x="117.3" y="276.3">ACCD5</text>
<text x="143.4" y="280.3">DFFNNQ</text>
<text x="144.8" y="276.3">D</text>
<text x="177.9" y="281.4">S</text>
<text x="177.9" y="276.3">B</text>
<text x="287.5" y="276.3">ACCD1</text>
<text x="313.5" y="280.3">DFFNNQ</text>
<text x="315" y="276.3">D</text>
<text x="348" y="281.4">S</text>
<text x="348" y="276.3">B</text>
<text x="176.4" y="287.9">MUX21ND</text>
<text x="177.9" y="284">S</text>
<text x="346.6" y="287.9">MUX21ND</text>
<text x="348" y="284">S</text>
<text x="116.2" y="291.6">ACCD13</text>
<text x="144.8" y="289">CLK</text>
<text x="144.8" y="291.6">D</text>
<text x="153.3" y="289">Q</text>
<text x="287.5" y="291.6">ACCD9</text>
<text x="315" y="289">CLK</text>
<text x="315" y="291.6">D</text>
<text x="323.5" y="289">Q</text>
<text x="143.4" y="295.5">DFFNNQ</text>
<text x="313.5" y="295.5">DFFNNQ</text>
<text x="146.5" y="301.7">REGEFB12</text>
<text x="147.7" y="304.3">REGEFB4</text>
<text x="177.9" y="301.7">D0</text>
<text x="177.9" y="304.3">D1</text>
<text x="186.7" y="301.7">Z</text>
<text x="208.3" y="301.7">A</text>
<text x="208.3" y="304.3">B</text>
<text x="214.7" y="301.7">Z</text>
<text x="238.8" y="301.7">A</text>
<text x="238.8" y="304.3">B</text>
<text x="245.1" y="301.7">Z</text>
<text x="261.7" y="301.7">PIN_RD04_OUT</text>
<text x="317.9" y="301.7">REGEFB8</text>
<text x="317.9" y="304.3">REGEFB0</text>
<text x="348" y="301.7">D0</text>
<text x="348" y="304.3">D1</text>
<text x="356.9" y="301.7">Z</text>
<text x="378.5" y="301.7">A</text>
<text x="378.5" y="304.3">B</text>
<text x="384.8" y="301.7">Z</text>
<text x="409" y="301.7">A</text>
<text x="409" y="304.3">B</text>
<text x="415.3" y="301.7">Z</text>
<text x="431.9" y="301.7">PIN_RD00_OUT</text>
<text x="146.4" y="306.8">REGEEB12</text>
<text x="147.6" y="309.4">REGEEB4</text>
<text x="177.9" y="306.8">D2</text>
<text x="177.9" y="309.4">D3</text>
<text x="208.3" y="309.4">S</text>
<text x="208.3" y="311.9">S</text>
<text x="238.8" y="309.4">S</text>
<text x="238.8" y="311.9">S</text>
<text x="317.8" y="306.8">REGEEB8</text>
<text x="317.8" y="309.4">REGEEB0</text>
<text x="348" y="306.8">D2</text>
<text x="348" y="309.4">D3</text>
<text x="378.5" y="309.4">S</text>
<text x="378.5" y="311.9">S</text>
<text x="409" y="309.4">S</text>
<text x="409" y="311.9">S</text>
<text x="177.9" y="314.4">S0</text>
<text x="177.9" y="317">S1</text>
<text x="206.9" y="315.8">MUX21ND</text>
<text x="237.3" y="315.8">MUX21D</text>
<text x="348" y="314.4">S0</text>
<text x="348" y="317">S1</text>
<text x="377" y="315.8">MUX21ND</text>
<text x="407.5" y="315.8">MUX21D</text>
<text x="176.4" y="320.9">MUX41N</text>
<text x="201.1" y="322.1">PIN_DB4_IN_BUF</text>
<text x="346.6" y="320.9">MUX41N</text>
<text x="371.3" y="322.1">PIN_DB0_IN_BUF</text>
<text x="144.8" y="329.7">CLK</text>
<text x="153.3" y="329.7">Q</text>
<text x="177.9" y="329.7">A</text>
<text x="184.2" y="329.7">Z</text>
<text x="315" y="329.7">CLK</text>
<text x="323.5" y="329.7">Q</text>
<text x="348" y="329.7">A</text>
<text x="354.4" y="329.7">Z</text>
<text x="117.3" y="332.2">ACCD4</text>
<text x="144.8" y="332.2">D</text>
<text x="177.9" y="332.2">B</text>
<text x="287.5" y="332.2">ACCD0</text>
<text x="315" y="332.2">D</text>
<text x="348" y="332.2">B</text>
<text x="143.4" y="336.2">DFFNNQ</text>
<text x="177.9" y="337.3">S</text>
<text x="177.9" y="339.8">S</text>
<text x="313.5" y="336.2">DFFNNQ</text>
<text x="348" y="337.3">S</text>
<text x="348" y="339.8">S</text>
<text x="116.2" y="347.5">ACCD12</text>
<text x="144.8" y="344.9">CLK</text>
<text x="144.8" y="347.5">D</text>
<text x="153.3" y="344.9">Q</text>
<text x="176.4" y="343.8">MUX21ND</text>
<text x="287.5" y="347.5">ACCD8</text>
<text x="315" y="344.9">CLK</text>
<text x="315" y="347.5">D</text>
<text x="323.5" y="344.9">Q</text>
<text x="346.6" y="343.8">MUX21ND</text>
<text x="143.4" y="351.4">DFFNNQ</text>
<text x="313.5" y="351.4">DFFNNQ</text>
<text x="444.6" y="359.1">TITLE:</text>
<text x="508.1" y="359.1">DATE:</text>
<text x="508.1" y="369.2">PAGE:</text>
<text x="444.6" y="375.6">BY:</text>
<text x="452.2" y="375.6">Sean Gonsalves</text>
<text x="490.3" y="375.6">REV:</text>
<text x="497.9" y="375.6">@REV</text>
</g>
<g font-size="1.2">
<text x="117.9" y="60.4">0</text>
<text x="117.9" y="62.2">1</text>
</g>
</svg>
